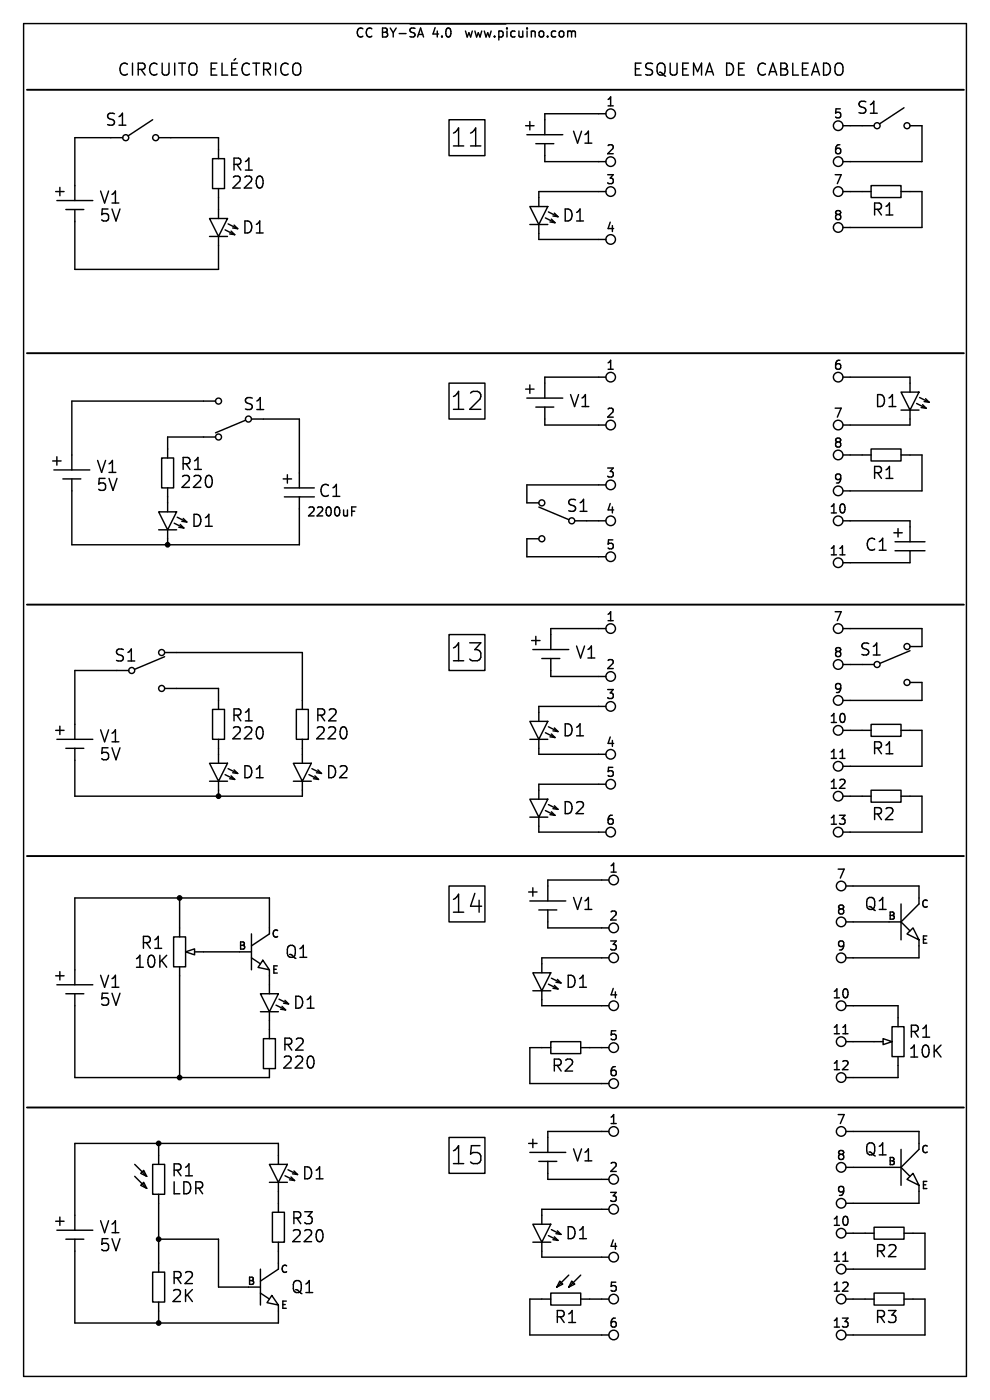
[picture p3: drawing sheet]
<svg xmlns="http://www.w3.org/2000/svg" width="210mm" height="297mm" viewBox="0 0 210 297" stroke-linecap="round" stroke-linejoin="round" font-family="sans-serif">
<g fill="none" stroke="#000" stroke-width=".3">
<path d="M5 5h200v287h-200zM27 13.6a1.02 1.02 0 0 0-1.2 0 1.02 1.02 0 0 0-.4 1.2 .95 .95 0 0 0 .5 1 .95 .95 0 0 0 1.1-.1M28.1 13.4v2.5M29.3 14.7h1a.69 .69 0 0 0 .5-.6 .69 .69 0 0 0-.5-.7h-1v2.5M29.9 14.7l.9 1.2M33.3 13.6a1.02 1.02 0 0 0-1.2 0 1.02 1.02 0 0 0-.4 1.2 .95 .95 0 0 0 .5 1 .95 .95 0 0 0 1.1-.1M34.4 13.4v2l.5 .5h.5l.5-.5v-2M37.1 13.4v2.5M37.9 13.4h1.5M38.6 13.4v2.5M40.2 13.8a.85 .85 0 0 1 1-.4 .85 .85 0 0 1 .6 .8v.9a.85 .85 0 0 1-.9 .9 .85 .85 0 0 1-.8-.9zM44.8 14.6h.8"/>
<path d="M46 13.4h-1.2v2.5h1.2M47.1 13.4v2.5h1.2M49.2 14.6h.8M50 12.4l-.4 .4M50.4 13.4h-1.2v2.5h1.2M52.9 13.6a1.02 1.02 0 0 0-1.3 0 1.02 1.02 0 0 0-.3 1.2 .95 .95 0 0 0 .5 1 .95 .95 0 0 0 1.1-.1M53.6 13.4h1.5M54.4 13.4v2.5M55.9 14.7h1a.69 .69 0 0 0 .5-.6 .69 .69 0 0 0-.5-.7h-1v2.5M56.5 14.7l.9 1.2M58.5 13.4v2.5M61.1 13.6a1.02 1.02 0 0 0-1.2 0 1.02 1.02 0 0 0-.3 1.2 .95 .95 0 0 0 .4 1 .95 .95 0 0 0 1.1-.1"/>
<path d="M62.2 13.8a.85 .85 0 0 1 1-.4 .85 .85 0 0 1 .6 .8v.9a.85 .85 0 0 1-.9 .9 .85 .85 0 0 1-.8-.9zM87 5.1h20.3M89.2 5.9l.7 2M120.4 6.6v1.3M120.4 6.8l.6-.2 .2 .3M121.2 6.9l.3-.3 .5 .1 .1 1.2M121.2 6.9v1M12.7 39.8v1.7M26 29.2h-10.1v13.3M32.4 25.4l-5.2 3.4M33.7 29.2h12.7v4.5M45.1 33.7h2.5v6.3h-2.5z"/>
<path d="M95.2 25.4h7.7v7.6h-7.7zM111.5 26.7h1.8M111.8 28.6h7.6M112.4 25.8v1.8M113.7 30.5h3.8M115.6 30.5v3.8h12.9M128.5 24.1h-12.9v4.5M178.8 26.7h6.6M184.8 39.4h6.3v2.5h-6.3zM191.8 22.9l-5.2 3.4M193 26.7h2.6v7.6h-16.8M11.8 40.6h1.8"/>
<path d="M12.1 42.5h7.6M14 44.5h3.8M15.9 44.5v12.7h30.5v-7M44.4 46.4h3.9l-1.9 3.8zM44.4 50.2h3.9M46.4 40v6.4M47.8 48.8l2 1M48.4 47.5l2 1M48.7 49.6l1.1 .2M49 49l.8 .8M49.4 48.4l1 .1M49.7 47.8l.7 .7"/>
<path d="M112.4 43.8h3.8l-1.9 3.8zM112.4 47.6h3.8M114.3 47.6v3.2h14.2M115.7 46.2l2 1M116.3 45l2.1 1M116.7 47.1l1 .1M117 46.5l.7 .7M117.3 45.8l1.1 .2M117.6 45.2l.8 .8M128.5 40.6h-14.2v3.2M178.8 40.6h6M191.1 40.6h4.5v7.7h-16.8"/>
<path d="M11.2 97.8h1.8M11.4 99.7h7.6M12.1 96.9v1.8M34.3 97.2h2.5v6.3h-2.5zM45.7 92.7h-10.1v4.5M45.7 85.1h-30.5v14.6M52.1 89.2l-6.4 2.6M53.3 88.9h10.2v14.6M95.2 81.3h7.7v7.6h-7.7zM111.5 82.6h1.8M111.8 84.5h7.6M112.4 81.7v1.7"/>
<path d="M113.7 86.4h3.8M115.6 86.4v3.8h12.9M128.5 80h-12.9v4.5M178.8 80h14.2v3.2M178.8 96.5h6M184.8 95.3h6.3v2.5h-6.3zM191.1 83.2h3.8l-1.9 3.8zM191.1 96.5h4.5v7.6h-16.8M191.1 87h3.8M193 87v3.2h-14.2M194.4 85.6l2.1 1M195.1 84.3l2 1"/>
<path d="M195.4 86.5l1.1 .1M195.7 85.9l.8 .7M196 85.2l1.1 .1M196.3 84.6l.8 .7M13.3 101.6h3.8M15.2 101.6v14h48.3v-10.2M33.7 108.6h3.8l-1.9 3.8zM33.7 112.4h3.8M35.6 103.5v5.1M35.6 112.4v3.2M37 111l2 1M37.6 109.7l2 1"/>
<path d="M37.9 111.9l1.1 .1M38.2 111.3l.8 .7M38.6 110.6l1 .1M38.9 110l.7 .7M60.1 101.6h1.7M60.3 103.5h6.4M60.3 105.4h6.4M61 100.7v1.8M74.6 108.5h.6M74.6 107.5h.9M114.3 114.3h-2.5v3.8h16.7M114.3 107.6l6.3 2.6"/>
<path d="M121.9 110.5h6.6M128.5 102.9h-16.7v3.8h2.5M178.2 117.7h1.1M178.8 110.5h14.2v4.4M189.6 113h1.8M189.9 114.9h6.3M189.9 116.8h6.3M190.5 112.1v1.8M193 116.8v2.6h-14.2M34.9 139.3l-6.3 2.7M34.9 138.4h29.2v12.1M95.2 134.6h7.7v7.6h-7.7z"/>
<path d="M112.8 135.9h1.8M113 137.8h7.6M113.7 135v1.8M114.9 139.7h3.8M116.8 139.7v3.8h11.7M128.5 133.4h-11.7v4.4M178.8 133.4h16.8v3.8h-2.6M193 138l-6.3 2.7M11.8 154.9h1.8M12.1 156.8h7.6M12.7 154.1v1.7M14 158.8h3.8"/>
<path d="M15.9 158.8v10.1h48.2v-3.2M27.3 142.2h-11.4v14.6M34.9 146.1h11.5v4.4M45.1 150.5h2.5v6.3h-2.5zM46.4 156.8v5.1M62.9 150.5h2.5v6.3h-2.5zM64.1 156.8v5.1M112.4 153h3.8l-1.9 3.8zM112.4 156.8h3.8M114.3 156.8v3.2h14.2M115.7 155.4l2 1.1M116.3 154.2l2.1 1"/>
<path d="M116.7 156.3l1 .2M117 155.7l.7 .8M117.3 155l1.1 .2M117.6 154.4l.8 .8M128.5 149.9h-14.2v3.1M178.8 154.9h6M178.8 141h6.6M184.8 153.7h6.3v2.5h-6.3zM191.1 154.9h4.5v7.7h-16.8M193 144.8h2.6v3.8h-16.8M44.4 161.9h3.9l-1.9 3.8zM44.4 165.7h3.9"/>
<path d="M46.4 165.7v3.2M47.8 164.3l2 1.1M48.4 163.1l2 1M48.7 165.2l1.1 .2M49 164.6l.8 .8M49.4 163.9l1 .2M49.7 163.3l.7 .8M62.2 161.9h3.8l-1.9 3.8zM62.2 165.7h3.8M65.5 164.3l2.1 1.1M66.2 163.1l2 1M66.5 165.2l1.1 .2"/>
<path d="M66.8 164.6l.8 .8M67.1 163.9l1.1 .2M67.4 163.3l.8 .8M112.4 169.5h3.8l-1.9 3.9zM112.4 173.4h3.8M114.3 173.4v3.1h14.2M115.7 172l2 1M116.3 170.7l2.1 1M116.7 172.8l1 .2M117 172.2l.7 .8M117.3 171.6l1.1 .1M117.6 170.9l.8 .8"/>
<path d="M128.5 166.4h-14.2v3.1M178.2 160.9h1.1M178.8 168.9h6M184.8 167.6h6.3v2.6h-6.3zM191.1 168.9h4.5v7.6h-16.8M36.8 198.8h2.6v6.3h-2.6zM38.1 190.5v8.3M53.3 198.1v7.6M95.2 188h7.7v7.6h-7.7zM112.1 189.2h1.8M112.4 191.1h7.6M113 188.3v1.8"/>
<path d="M114.3 193h3.8M116.2 193v3.9h13M129.2 186.7h-13v4.4M179.5 188h15.4v3.8l-3.8 3.8M179.5 195.6h11.6M191.1 195.6l1.9 1.9M191.1 191.8v7.6M192.4 198.1l1.3-1.2 1.2 2.5zM11.8 207h1.8M12.1 208.9h7.6M12.7 206.1v1.8M14 210.8h3.8"/>
<path d="M15.9 210.8v17.8h41.2v-1.9M38.1 205.1v23.5M39.4 201.9l1.9-.6v1.3zM41.3 201.9h12M53.3 200.7l3.8-2.6v-7.6h-41.2v18.4M53.3 203.2l1.9 1.3M55.2 210.8h3.9l-2 3.8zM55.2 214.6h3.9M55.8 203.7l1.3 2-2.4-.5zM57.1 207v3.8M57.1 214.6v5.7M58.5 213.2l2.1 1"/>
<path d="M59.2 212l2 1M59.5 214.1l1.1 .1M59.8 213.5l.8 .7M60.1 212.8l1.1 .2M60.5 212.2l.7 .8M113 206.4h3.8l-1.9 3.8zM113 210.2h3.8M114.9 210.2v3.2h14.3M116.3 208.8l2.1 1M117 207.5l2 1M117.3 209.7l1.1 .1M117.6 209l.8 .8"/>
<path d="M117.9 208.4l1.1 .1M118.2 207.8l.8 .7M129.2 203.2h-14.3v3.2M178.8 219.3h1.1M179.5 213.4h11v4.4M189.2 217.8h2.6v6.4h-2.6zM194.9 200.7v2.5h-15.4M55.9 220.3h2.5v6.4h-2.5zM116.8 221h6.4v2.5h-6.4zM116.8 222.2h-4.4v7.7h16.8M123.2 222.2h6M179.5 221h7.8"/>
<path d="M187.3 220.3l1.9 .7-1.9 .6zM190.5 224.2v4.4h-11M11.8 259.1h1.8M12.7 258.2v1.8M28.6 249.6l2.5 2.5M28.6 247l2.5 2.6M29.8 251.5l.7-.7 .6 1.3zM29.8 248.9l.7-.6 .6 1.3zM32.4 247h2.5v6.4h-2.5zM33.7 242.6v4.4M33.7 253.4v16.5M57.1 247h3.9l-1.9 3.8z"/>
<path d="M57.1 250.8h3.9M57.8 257.2h2.5v6.3h-2.5zM59.1 247v-4.4h-43.2v18.4M59.1 250.8v6.4M60.5 249.4l2 1M61.1 248.2l2 1M61.4 250.3l1.1 .1M61.7 249.7l.8 .7M62.1 249l1 .2M62.4 248.4l.7 .8M95.2 241.3h7.7v7.6h-7.7zM112.1 242.6h1.8"/>
<path d="M112.4 244.5h7.6M113 259.7h3.8l-1.9 3.8zM113 241.7v1.8M114.3 246.4h3.8M116.2 246.4v3.8h13M129.2 256.5h-14.3v3.2M129.2 240h-13v4.5M179.5 240h15.4v3.8l-3.8 3.8M179.5 247.6h11.6M191.1 243.8v7.7M191.1 247.6l1.9 2M192.4 250.2l1.3-1.3 1.2 2.6z"/>
<path d="M194.9 252.7v2.6h-15.4M12.1 261h7.6M14 262.9h3.8M15.9 262.9v17.8h43.2v-2.6M32.4 269.9h2.5v6.3h-2.5zM33.7 276.2v4.5M33.7 262.9h12.7v10.1h8.8M55.2 274.3l1.9 1.3M55.2 269.2v7.7M57.7 274.8l1.4 2.1-2.5-.5zM59.1 263.5v5.7l-3.9 2.6M113 263.5h3.8"/>
<path d="M114.9 263.5v3.2h14.3M116.3 262.1l2.1 1M116.8 274.3h6.4v2.6h-6.4zM116.8 275.6h-4.4v7.6h16.8M117 260.9l2 1M117.3 263l1.1 .1M117.6 262.4l.8 .7M117.9 261.7l1.1 .2M118.2 261.1l.8 .8M118.7 271.8l.7 .6-1.3 .6zM120.6 270.5l-2.5 2.5M121.3 271.8l.6 .6-1.3 .6z"/>
<path d="M123.2 275.6h6M123.2 270.5l-2.6 2.5M178.8 267.6h1.1M179.5 275.6h5.9M179.5 261.6h5.9M185.4 274.3h6.4v2.6h-6.4zM185.4 260.3h6.4v2.6h-6.4zM191.8 275.6h4.4v7.6h-16.7M191.8 261.6h4.4v7.6h-16.7"/>
<circle cx="26.7" cy="29.2" r=".63"/>
<circle cx="33" cy="29.2" r=".63"/>
<circle cx="129.5" cy="34.3" r="1.02"/>
<circle cx="129.5" cy="24.1" r="1.02"/>
<circle cx="177.8" cy="26.7" r="1.02"/>
<circle cx="177.8" cy="34.3" r="1.02"/>
<circle cx="186.1" cy="26.7" r=".63"/>
<circle cx="192.4" cy="26.7" r=".63"/>
<circle cx="129.5" cy="50.8" r="1.02"/>
<circle cx="129.5" cy="40.6" r="1.02"/>
<circle cx="177.8" cy="48.3" r="1.02"/>
<circle cx="177.8" cy="40.6" r="1.02"/>
<circle cx="46.4" cy="85.1" r=".63"/>
<circle cx="46.4" cy="92.7" r=".63"/>
<circle cx="52.7" cy="88.9" r=".63"/>
<circle cx="129.5" cy="90.2" r="1.02"/>
<circle cx="129.5" cy="80" r="1.02"/>
<circle cx="177.8" cy="96.5" r="1.02"/>
<circle cx="177.8" cy="80" r="1.02"/>
<circle cx="177.8" cy="90.2" r="1.02"/>
<circle cx="114.9" cy="106.7" r=".63"/>
<circle cx="114.9" cy="114.3" r=".63"/>
<circle cx="121.3" cy="110.5" r=".63"/>
<circle cx="129.5" cy="118.1" r="1.02"/>
<circle cx="129.5" cy="110.5" r="1.02"/>
<circle cx="129.5" cy="102.9" r="1.02"/>
<circle cx="177.8" cy="110.5" r="1.02"/>
<circle cx="177.8" cy="119.4" r="1.02"/>
<circle cx="177.8" cy="104.1" r="1.02"/>
<circle cx="34.3" cy="138.4" r=".63"/>
<circle cx="129.5" cy="133.3" r="1.02"/>
<circle cx="177.8" cy="133.3" r="1.02"/>
<circle cx="192.4" cy="137.2" r=".63"/>
<circle cx="27.9" cy="142.2" r=".63"/>
<circle cx="34.3" cy="146" r=".63"/>
<circle cx="129.5" cy="149.9" r="1.02"/>
<circle cx="129.5" cy="143.5" r="1.02"/>
<circle cx="177.8" cy="154.9" r="1.02"/>
<circle cx="177.8" cy="141" r="1.02"/>
<circle cx="177.8" cy="148.6" r="1.02"/>
<circle cx="186.1" cy="141" r=".63"/>
<circle cx="192.4" cy="144.8" r=".63"/>
<circle cx="129.5" cy="166.4" r="1.02"/>
<circle cx="129.5" cy="160" r="1.02"/>
<circle cx="129.5" cy="176.5" r="1.02"/>
<circle cx="177.8" cy="168.9" r="1.02"/>
<circle cx="177.8" cy="176.5" r="1.02"/>
<circle cx="177.8" cy="162.6" r="1.02"/>
<circle cx="130.2" cy="196.8" r="1.02"/>
<circle cx="130.2" cy="186.7" r="1.02"/>
<circle cx="178.4" cy="195.6" r="1.02"/>
<circle cx="178.4" cy="188" r="1.02"/>
<circle cx="130.2" cy="213.4" r="1.02"/>
<circle cx="130.2" cy="203.2" r="1.02"/>
<circle cx="178.4" cy="203.2" r="1.02"/>
<circle cx="178.4" cy="213.4" r="1.02"/>
<circle cx="130.2" cy="229.9" r="1.02"/>
<circle cx="130.2" cy="222.2" r="1.02"/>
<circle cx="178.4" cy="228.6" r="1.02"/>
<circle cx="178.4" cy="221" r="1.02"/>
<circle cx="130.2" cy="240" r="1.02"/>
<circle cx="130.2" cy="250.2" r="1.02"/>
<circle cx="130.2" cy="256.5" r="1.02"/>
<circle cx="178.4" cy="247.6" r="1.02"/>
<circle cx="178.4" cy="240" r="1.02"/>
<circle cx="178.4" cy="255.3" r="1.02"/>
<circle cx="130.2" cy="266.7" r="1.02"/>
<circle cx="130.2" cy="275.6" r="1.02"/>
<circle cx="178.4" cy="261.6" r="1.02"/>
<circle cx="178.4" cy="269.2" r="1.02"/>
<circle cx="178.4" cy="275.6" r="1.02"/>
<circle cx="130.2" cy="283.2" r="1.02"/>
<circle cx="178.4" cy="283.2" r="1.02"/>
</g>
<path d="M5.7 19.1h198.8M5.7 74.9h198.8M5.7 128.3h198.8M5.7 181.6h198.8M5.7 234.9h198.8" fill="none" stroke="#000" stroke-width=".41"/>
<g fill="#000" stroke="#000" stroke-width=".3">
<circle cx="35.6" cy="115.6" r=".46"/>
<circle cx="46.4" cy="168.9" r=".46"/>
<circle cx="38.1" cy="190.5" r=".46"/>
<circle cx="38.1" cy="228.6" r=".46"/>
<circle cx="33.7" cy="242.6" r=".46"/>
<circle cx="33.7" cy="262.9" r=".46"/>
<circle cx="33.7" cy="280.7" r=".46"/>
</g>
<g font-size="5.3">
<text x="95.5" y="31.5">11</text>
<text x="95.5" y="87.4">12</text>
<text x="95.5" y="140.7">13</text>
<text x="95.5" y="194.1">14</text>
<text x="95.5" y="247.4">15</text>
</g>
<g font-size="3.5">
<text x="134" y="16.3">ESQUEMA DE CABLEADO</text>
<text x="22.2" y="27.1">S1</text>
<text x="181.6" y="24.5">S1</text>
<text x="121.3" y="30.9">V1</text>
<text x="48.9" y="36.6">R1</text>
<text x="48.9" y="40.4">220</text>
<text x="21" y="43.6">V1</text>
<text x="21" y="47.4">5V</text>
<text x="119.2" y="47.4">D1</text>
<text x="184.8" y="46.1">R1</text>
<text x="51.2" y="49.9">D1</text>
<text x="51.5" y="87.4">S1</text>
<text x="120.7" y="86.7">V1</text>
<text x="185.4" y="86.7">D1</text>
<text x="20.3" y="100.7">V1</text>
<text x="38.1" y="100.1">R1</text>
<text x="184.8" y="102">R1</text>
<text x="20.3" y="104.5">5V</text>
<text x="38.1" y="103.9">220</text>
<text x="67.5" y="105.8">C1</text>
<text x="40.4" y="112.1">D1</text>
<text x="120" y="109">S1</text>
<text x="183.4" y="117.2">C1</text>
<text x="24.1" y="140.7">S1</text>
<text x="121.9" y="140.1">V1</text>
<text x="182.2" y="139.4">S1</text>
<text x="48.9" y="153.4">R1</text>
<text x="66.7" y="153.4">R2</text>
<text x="21" y="157.9">V1</text>
<text x="21" y="161.7">5V</text>
<text x="48.9" y="157.2">220</text>
<text x="66.7" y="157.2">220</text>
<text x="119.2" y="156.6">D1</text>
<text x="184.8" y="160.4">R1</text>
<text x="51.2" y="165.5">D1</text>
<text x="69" y="165.5">D2</text>
<text x="119.2" y="173.1">D2</text>
<text x="184.8" y="174.4">R2</text>
<text x="121.3" y="193.4">V1</text>
<text x="183.2" y="193.4">Q1</text>
<text x="29.7" y="201.7">R1</text>
<text x="60.3" y="203.6">Q1</text>
<text x="21" y="209.9">V1</text>
<text x="28.3" y="205.7">10K</text>
<text x="119.8" y="209.9">D1</text>
<text x="21" y="213.7">5V</text>
<text x="62" y="214.4">D1</text>
<text x="192.6" y="220.5">R1</text>
<text x="59.7" y="223.3">R2</text>
<text x="59.7" y="227.1">220</text>
<text x="116.9" y="227.7">R2</text>
<text x="192.6" y="224.7">10K</text>
<text x="183.2" y="245.5">Q1</text>
<text x="36.2" y="249.9">R1</text>
<text x="63.9" y="250.6">D1</text>
<text x="121.3" y="246.8">V1</text>
<text x="36.2" y="253.7">LDR</text>
<text x="21" y="262">V1</text>
<text x="61.6" y="260.1">R3</text>
<text x="61.6" y="263.9">220</text>
<text x="119.8" y="263.3">D1</text>
<text x="21" y="265.8">5V</text>
<text x="185.4" y="267.1">R2</text>
<text x="36.2" y="272.8">R2</text>
<text x="61.6" y="274.7">Q1</text>
<text x="36.2" y="276.6">2K</text>
<text x="117.5" y="281.1">R1</text>
<text x="185.4" y="281.1">R3</text>
</g>
<g font-size="2.7">
<text x="75.2" y="8.3">CC BY-SA</text>
<text x="92.1" y="8.3">4.0</text>
<text x="98.3" y="8.3">www.picuino.com</text>
<text x="128.4" y="22.9">1</text>
<text x="176.7" y="25.5">5</text>
<text x="128.4" y="33.1">2</text>
<text x="176.7" y="33.1">6</text>
<text x="128.4" y="39.4">3</text>
<text x="176.7" y="39.4">7</text>
<text x="176.7" y="47.1">8</text>
<text x="128.4" y="49.6">4</text>
<text x="128.4" y="78.8">1</text>
<text x="176.7" y="78.8">6</text>
<text x="128.4" y="89">2</text>
<text x="176.7" y="89">7</text>
<text x="176.7" y="95.3">8</text>
<text x="128.4" y="101.7">3</text>
<text x="176.7" y="102.9">9</text>
<text x="65" y="109.9">2200uF</text>
<text x="128.4" y="109.3">4</text>
<text x="175.8" y="109.3">10</text>
<text x="128.4" y="116.9">5</text>
<text x="175.8" y="118.2">11</text>
<text x="128.4" y="132.1">1</text>
<text x="176.7" y="132.1">7</text>
<text x="128.4" y="142.3">2</text>
<text x="176.7" y="139.8">8</text>
<text x="128.4" y="148.7">3</text>
<text x="176.7" y="147.4">9</text>
<text x="175.8" y="153.7">10</text>
<text x="128.4" y="158.8">4</text>
<text x="175.8" y="161.4">11</text>
<text x="128.4" y="165.2">5</text>
<text x="175.8" y="167.7">12</text>
<text x="128.4" y="175.3">6</text>
<text x="175.8" y="175.3">13</text>
<text x="129.1" y="185.5">1</text>
<text x="177.3" y="186.8">7</text>
<text x="129.1" y="195.6">2</text>
<text x="177.3" y="194.4">8</text>
<text x="129.1" y="202">3</text>
<text x="177.3" y="202">9</text>
<text x="129.1" y="212.2">4</text>
<text x="176.4" y="212.2">10</text>
<text x="129.1" y="221">5</text>
<text x="176.4" y="219.8">11</text>
<text x="176.4" y="227.4">12</text>
<text x="129.1" y="228.7">6</text>
<text x="129.1" y="238.8">1</text>
<text x="177.3" y="238.8">7</text>
<text x="129.1" y="249">2</text>
<text x="177.3" y="246.4">8</text>
<text x="129.1" y="255.3">3</text>
<text x="177.3" y="254.1">9</text>
<text x="176.4" y="260.4">10</text>
<text x="129.1" y="265.5">4</text>
<text x="176.4" y="268">11</text>
<text x="129.1" y="274.4">5</text>
<text x="176.4" y="274.4">12</text>
<text x="129.1" y="282">6</text>
<text x="176.4" y="282">13</text>
</g>
<g font-size="2.1">
<text x="188.2" y="195.5">B</text>
<text x="195.2" y="192.9">C</text>
<text x="50.4" y="201.8">B</text>
<text x="57.4" y="199.3">C</text>
<text x="195.3" y="200.5">E</text>
<text x="57.5" y="206.9">E</text>
<text x="195.2" y="245">C</text>
<text x="188.2" y="247.5">B</text>
<text x="195.3" y="252.6">E</text>
<text x="52.3" y="272.9">B</text>
<text x="59.3" y="270.4">C</text>
<text x="59.4" y="278">E</text>
</g>
</svg>
